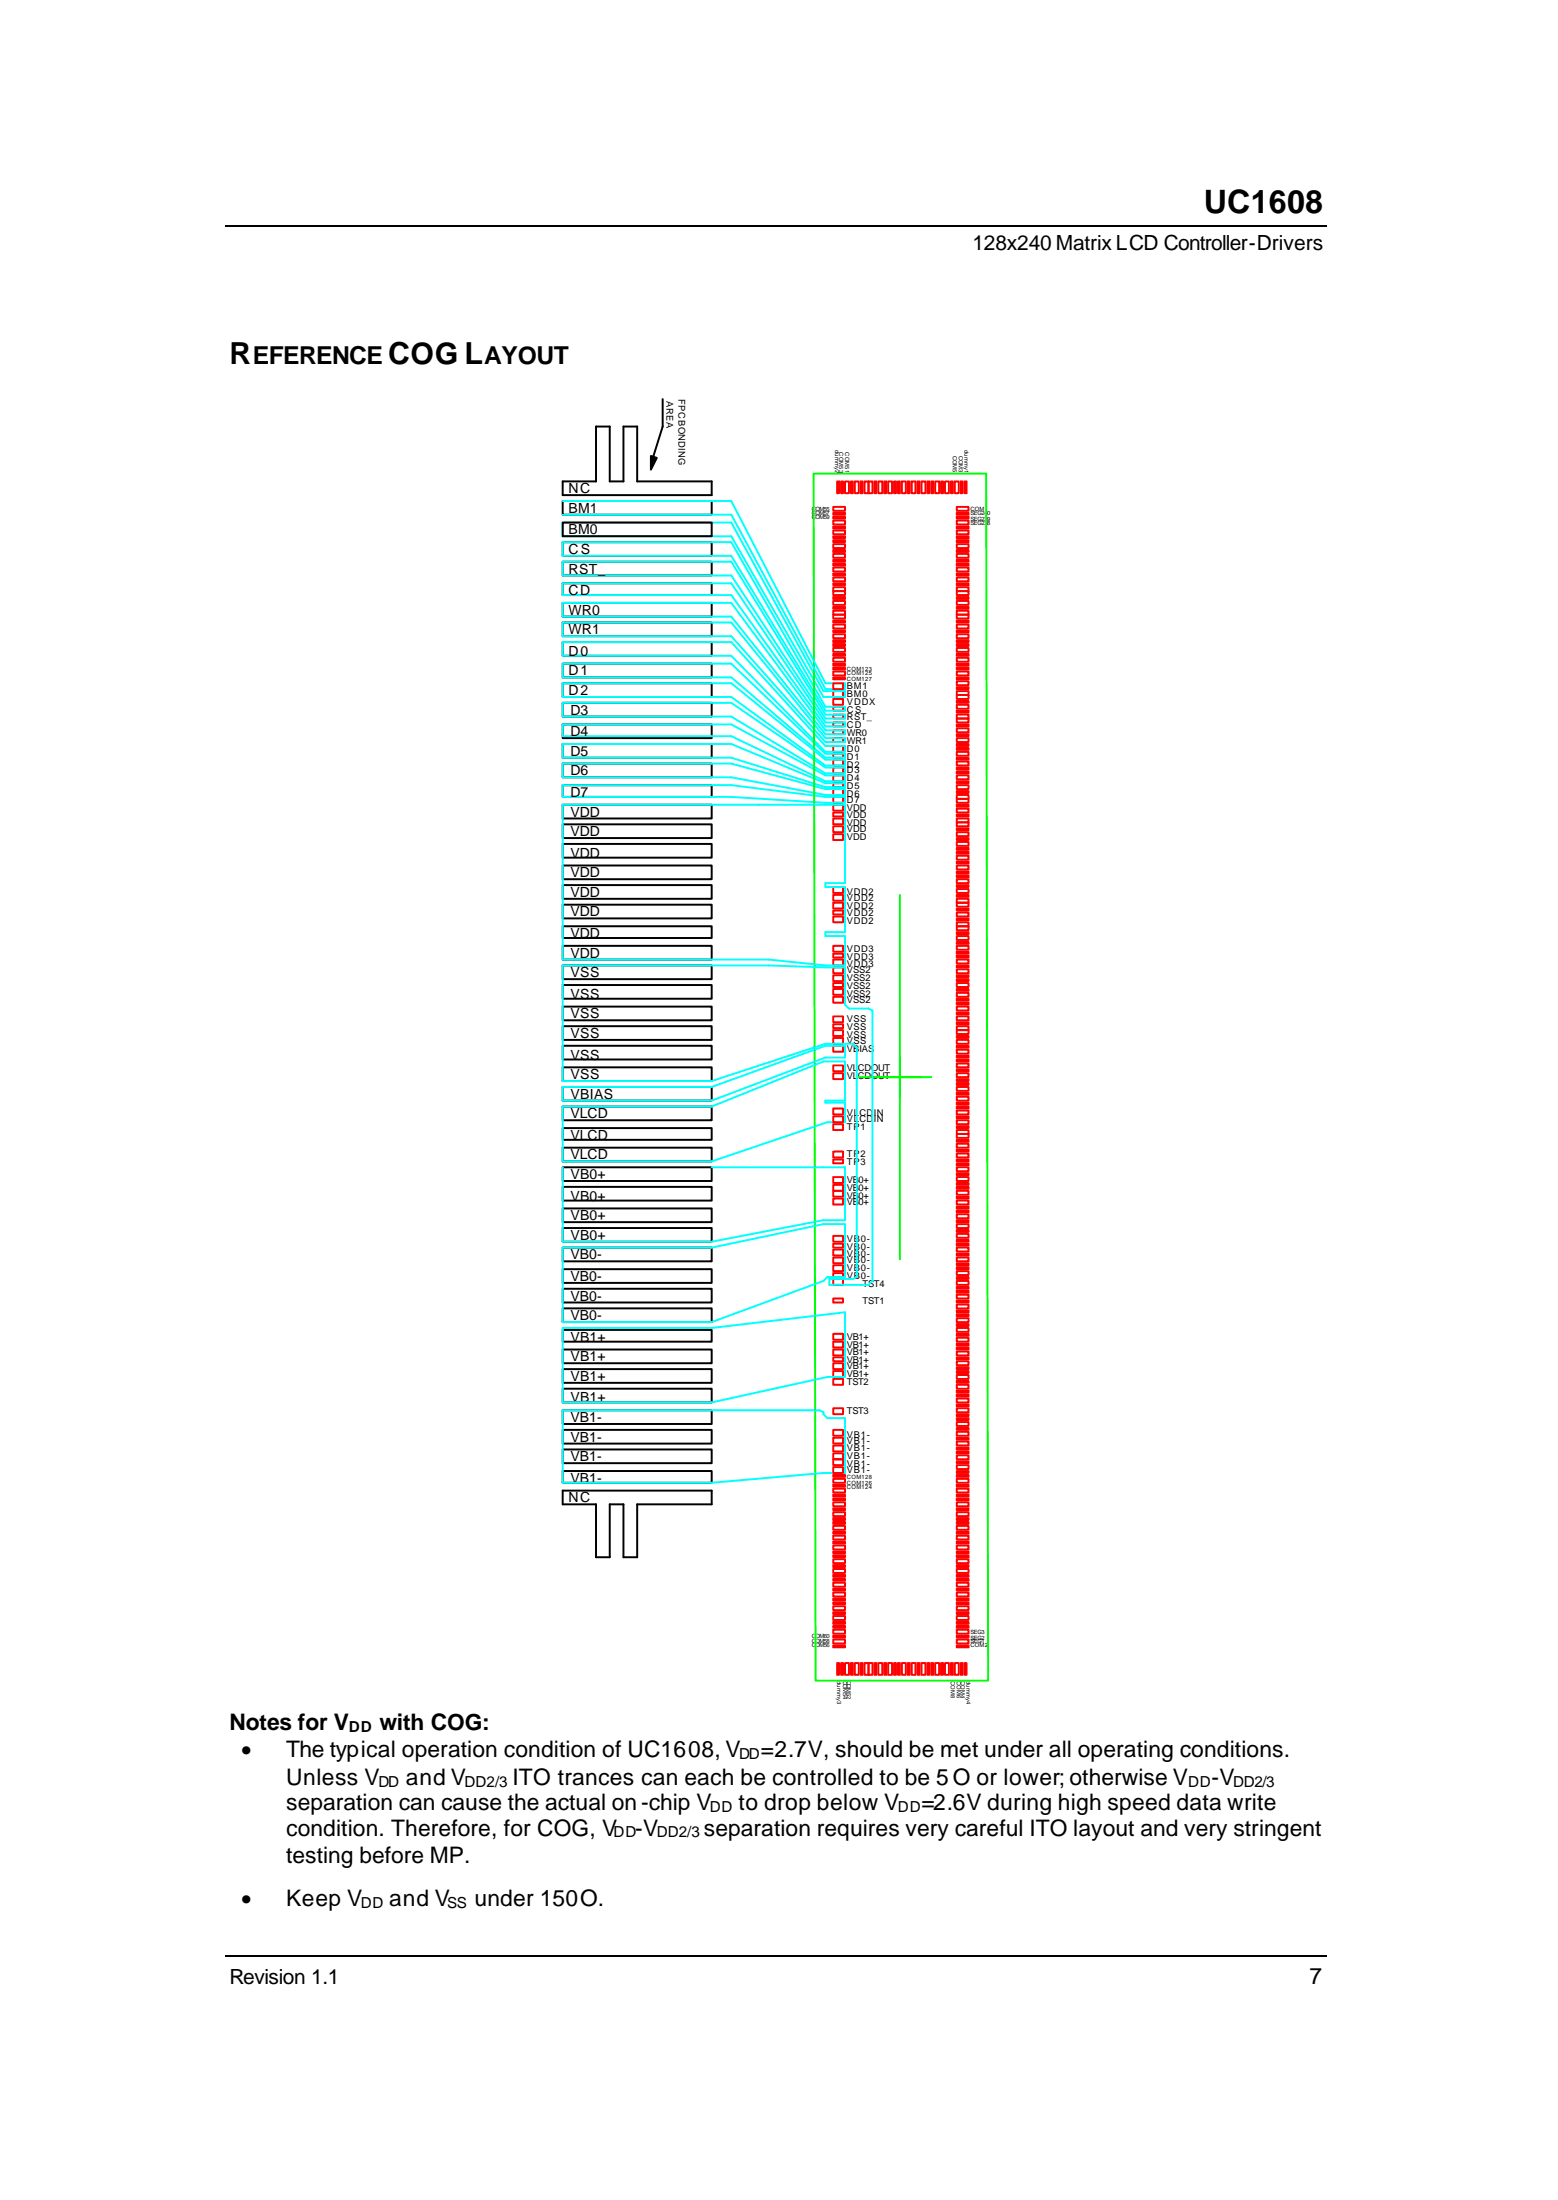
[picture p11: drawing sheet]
<svg xmlns="http://www.w3.org/2000/svg" width="210mm" height="297mm" viewBox="0 0 210 297" stroke-linecap="round" stroke-linejoin="round" font-family="sans-serif">
<g fill="none" stroke="#000" stroke-width=".26">
<path d="M30.4 30.5h148.7M80.4 57.6h1.9v7.4h1.8v-7.4h1.9v7.4h10v1.9h-20.1v-1.9h4.5zM89.4 53.9v3.7l-1.3 4.2M75.9 67.6h20.1v1.9h-20.1zM75.9 73.2h20.1v1.9h-20.1zM75.9 75.8h20.1v1.9h-20.1zM75.9 78.8h20.1v1.5h-20.1zM75.9 70.6h20.1v1.8h-20.1zM87.8 61.6l.8 .2-.8 1.6zM75.9 81.4h20.1v1.9h-20.1zM75.9 84h20.1v1.9h-20.1zM75.9 86.7h20.1v1.8h-20.1z"/>
<path d="M75.9 89.6h20.1v1.9h-20.1zM75.9 92.3h20.1v1.8h-20.1zM75.9 94.9h20.1v1.8h-20.1zM75.9 97.8h20.1v1.9h-20.1zM75.9 100.5h20.1v1.8h-20.1zM75.9 103.1h20.1v1.9h-20.1zM75.9 106h20.1v1.6h-20.1zM75.9 108.7h20.1v1.8h-20.1zM75.9 111.3h20.1v1.9h-20.1zM75.9 113.9h20.1v1.9h-20.1zM75.9 116.9h20.1v1.8h-20.1zM75.9 119.5h20.1v1.9h-20.1z"/>
<path d="M75.9 138.6h20.1v1.8h-20.1zM75.9 135.9h20.1v1.9h-20.1zM75.9 133h20.1v1.8h-20.1zM75.9 130.4h20.1v1.8h-20.1zM75.9 127.7h20.1v1.9h-20.1zM75.9 125.1h20.1v1.5h-20.1zM75.9 122.1h20.1v1.9h-20.1zM75.9 157.6h20.1v1.9h-20.1zM75.9 155h20.1v1.8h-20.1zM75.9 152.3h20.1v1.6h-20.1zM75.9 149.4h20.1v1.9h-20.1zM75.9 146.8h20.1v1.8h-20.1z"/>
<path d="M75.9 144.1h20.1v1.9h-20.1zM75.9 141.2h20.1v1.9h-20.1zM75.9 176.7h20.1v1.8h-20.1zM75.9 174h20.1v1.9h-20.1zM75.9 171.4h20.1v1.8h-20.1zM75.9 168.5h20.1v1.8h-20.1zM75.9 165.8h20.1v1.9h-20.1zM75.9 163.2h20.1v1.8h-20.1zM75.9 160.2h20.1v1.9h-20.1zM75.9 179.6h20.1v1.6h-20.1zM75.9 198.6h20.1v1.6h-20.1zM75.9 195.7h20.1v1.9h-20.1z"/>
<path d="M75.9 193.1h20.1v1.8h-20.1zM75.9 190.4h20.1v1.9h-20.1zM75.9 187.5h20.1v1.9h-20.1zM75.9 184.9h20.1v1.8h-20.1zM75.9 182.2h20.1v1.9h-20.1zM75.9 201.3h20.1v1.8h-10v7.2h-1.9v-7.2h-1.8v7.2h-1.9v-7.2h-4.5zM30.4 264.1h148.7"/>
</g>
<path d="M87.8 61.6l.8 .2-.8 1.6z" fill="#000"/>
<path d="M109.8 63.9h23.3l.2 163h-23.2zM121.4 120.8v49.2M115.9 145.4h9.8" fill="none" stroke="#0f0" stroke-width=".26"/>
<g fill="none" stroke="#0ff" stroke-width=".26">
<path d="M75.9 67.6h22.8l12.7 24.7h2.6v.7h-2.6l-12.7-23.5h-22.8M75.9 70.6h22.8l12.4 22.7h2.9v.8h-2.9l-12.4-21.7h-22.8zM75.9 73.2h22.8l12.7 22.2h2.6v.6h-2.6l-12.7-20.9h-22.8zM75.9 75.8h22.8l12.7 20.7h2.6v.5h-2.6l-12.7-19.3h-22.8zM75.9 78.8h22.8l12.7 18.7h2.6v.6h-2.6l-12.7-17.8h-22.8zM75.9 81.4h22.8l12.7 17.2h2.6v.5h-2.6l-12.7-15.8h-22.8zM75.9 84h22.8l12.7 15.7h2.6v.5h-2.6l-12.7-14.3h-22.8zM75.9 86.7h22.8l12.7 14h2.6v.8h-2.6l-12.7-13h-22.8zM75.9 89.6h22.8l12.7 12.2h2.6v.5h-2.6l-12.7-10.8h-22.8zM75.9 92.3h22.8l12.7 10.3h2.6v.8h-2.6l-12.7-9.3h-22.8zM75.9 94.9h22.8l12.7 8.7h2.6v.8h-2.6l-12.7-7.7h-22.8zM75.9 97.8h22.8l12.7 6.9h2.6v.8h-2.6l-12.7-6.1h-22.8z"/>
<path d="M75.9 100.5h22.8l12.7 5.2h2.6v.6h-2.6l-12.7-4h-22.8zM75.9 103.1h22.8l12.7 3.4h2.6v.8h-2.6l-12.7-2.3h-22.8zM75.9 106h22.8l12.7 1.6h2.6v.8h-2.6l-12.7-.8h-22.8zM75.9 108.7h38.1v10.5h-2.6v.6h2.6v6.1h-2.6v.5h2.6v4h-2.6l-7.7-.8h-27.8zM102.4 108.7h.1M75.9 130.4h27.8l7.7 .2h2.6v5l.6 .6h2.6l.5 .2v36.5l-.5 .6h-5.3v-.8h3.2l.5-.3v-30.9l-.5-.6h-3.7l-15.4 5.1h-20.1zM75.9 146.8h20.1l15.4-5.6h2.6v1.6h-2.6l-15.4 5.8h-20.1zM75.9 149.4h20.1l15.1-6.1h2.9v5.3h-2.6v.3h2.6v2.6h-2.3l-15.7 5.3h-20.1zM75.9 157.6v10.1h20.1l15.1-3h2.9v-7.1h-18M75.9 168.5h20.1l15.1-3.2h2.9v7.1h-2.3l-.6 .5-15.1 5.6h-20.1zM75.9 179.3h20.1l18-2.1v8.7h-2.3l-15.7 3.5h-20.1zM75.9 190.4h34.7l.5 .3v.2l.6 .6h2.3v7.4h-2.9l-15.1 1.3h-20.1z"/>
</g>
<g fill="none" stroke="#f00" stroke-width=".26">
<path d="M112.4 68.4h1.6v.6h-1.6zM112.4 69.2h1.6v.3h-1.6zM112.4 69.8h1.6v.2h-1.6zM112.4 70.3h1.6v.5h-1.6zM112.4 71.1h1.6v.2h-1.6zM112.4 71.6h1.6v.5h-1.6zM112.4 72.4h1.6v.3h-1.6zM112.4 72.9h1.6v.3h-1.6zM112.4 73.5h1.6v.5h-1.6zM112.4 74.3h1.6v.2h-1.6zM112.4 74.8h1.6v.5h-1.6zM112.4 75.6h1.6v.2h-1.6z"/>
<path d="M112.4 76.1h1.6v.3h-1.6zM112.4 76.6h1.6v.6h-1.6zM112.4 77.4h1.6v.3h-1.6zM112.4 78h1.6v.5h-1.6zM112.4 78.8h1.6v.2h-1.6zM112.4 79.3h1.6v.5h-1.6zM112.4 79.8h1.6v.5h-1.6zM113 65h.2v1.6h-.2zM113.5 65h.3v1.6h-.3zM114 65h.6v1.6h-.6zM114.8 65h.3v1.6h-.3zM115.4 65h.5v1.6h-.5z"/>
<path d="M116.2 65h.2v1.6h-.2zM116.7 65h.5v1.6h-.5zM117.2 65h.5v1.6h-.5zM118 65h.3v1.6h-.3zM118.5 65h.6v1.6h-.6zM119.3 65h.3v1.6h-.3zM119.9 65h.5v1.6h-.5zM120.6 65h.3v1.6h-.3zM121.2 65h.2v1.6h-.2zM121.7 65h.5v1.6h-.5zM122.5 65h.3v1.6h-.3zM123 65h.6v1.6h-.6z"/>
<path d="M123.8 65h.3v1.6h-.3zM124.4 65h.5v1.6h-.5zM125.1 65h.3v1.6h-.3zM125.7 65h.2v1.6h-.2zM126.2 65h.5v1.6h-.5zM127 65h.3v1.6h-.3zM127.5 65h.6v1.6h-.6zM128.3 65h.3v1.6h-.3zM128.9 65h.5v1.6h-.5zM129.1 79.8h1.6v.5h-1.6zM129.1 79.3h1.6v.5h-1.6zM129.1 78.8h1.6v.2h-1.6z"/>
<path d="M129.1 78h1.6v.5h-1.6zM129.1 77.4h1.6v.3h-1.6zM129.1 76.6h1.6v.6h-1.6zM129.1 76.1h1.6v.3h-1.6zM129.1 75.6h1.6v.2h-1.6zM129.1 74.8h1.6v.5h-1.6zM129.1 74.3h1.6v.2h-1.6zM129.1 73.5h1.6v.5h-1.6zM129.1 72.9h1.6v.3h-1.6zM129.1 72.4h1.6v.3h-1.6zM129.1 71.6h1.6v.5h-1.6zM129.1 71.1h1.6v.2h-1.6z"/>
<path d="M129.1 70.3h1.6v.5h-1.6zM129.1 69.8h1.6v.2h-1.6zM129.1 69.2h1.6v.3h-1.6zM129.1 68.4h1.6v.6h-1.6zM129.6 65h.3v1.6h-.3zM130.2 65h.2v1.6h-.2zM112.4 80.6h1.6v.3h-1.6zM112.4 81.1h1.6v.6h-1.6zM112.4 81.9h1.6v.3h-1.6zM112.4 82.5h1.6v.5h-1.6zM112.4 83h1.6v.5h-1.6zM112.4 83.8h1.6v.2h-1.6z"/>
<path d="M112.4 84.3h1.6v.5h-1.6zM112.4 85.1h1.6v.3h-1.6zM112.4 85.6h1.6v.6h-1.6zM112.4 86.4h1.6v.3h-1.6zM112.4 87h1.6v.2h-1.6zM112.4 87.5h1.6v.5h-1.6zM112.4 88.3h1.6v.2h-1.6zM112.4 88.8h1.6v.5h-1.6zM112.4 89.6h1.6v.3h-1.6zM112.4 90.1h1.6v.3h-1.6zM112.4 90.7h1.6v.5h-1.6zM112.4 91.5h1.6v.2h-1.6z"/>
<path d="M112.4 92.3h1.4v.7h-1.4zM112.4 93.3h1.4v.8h-1.4zM112.4 94.4h1.4v.8h-1.4zM112.4 95.4h1.4v.6h-1.4zM112.4 96.5h1.4v.5h-1.4zM112.4 97.5h1.4v.6h-1.4zM112.4 98.6h1.4v.5h-1.4zM112.4 99.7h1.4v.5h-1.4zM129.1 99.7h1.6v.5h-1.6zM129.1 99.1h1.6v.3h-1.6zM129.1 98.3h1.6v.6h-1.6zM129.1 97.8h1.6v.3h-1.6z"/>
<path d="M129.1 97h1.6v.5h-1.6zM129.1 96.5h1.6v.5h-1.6zM129.1 96h1.6v.2h-1.6zM129.1 95.2h1.6v.5h-1.6zM129.1 94.6h1.6v.3h-1.6zM129.1 93.8h1.6v.6h-1.6zM129.1 93.3h1.6v.5h-1.6zM129.1 92.8h1.6v.2h-1.6zM129.1 92h1.6v.5h-1.6zM129.1 91.5h1.6v.2h-1.6zM129.1 90.7h1.6v.5h-1.6zM129.1 90.1h1.6v.3h-1.6z"/>
<path d="M129.1 89.6h1.6v.3h-1.6zM129.1 88.8h1.6v.5h-1.6zM129.1 88.3h1.6v.2h-1.6zM129.1 87.5h1.6v.5h-1.6zM129.1 87h1.6v.2h-1.6zM129.1 86.4h1.6v.3h-1.6zM129.1 85.6h1.6v.6h-1.6zM129.1 85.1h1.6v.3h-1.6zM129.1 84.3h1.6v.5h-1.6zM129.1 83.8h1.6v.2h-1.6zM129.1 83h1.6v.5h-1.6zM129.1 82.5h1.6v.5h-1.6z"/>
<path d="M129.1 81.9h1.6v.3h-1.6zM129.1 81.1h1.6v.6h-1.6zM129.1 80.6h1.6v.3h-1.6zM112.4 100.7h1.4v.8h-1.4zM112.4 101.8h1.4v.5h-1.4zM112.4 102.6h1.4v.8h-1.4zM112.4 103.6h1.4v.8h-1.4zM112.4 104.7h1.4v.8h-1.4zM112.4 105.7h1.4v.6h-1.4zM112.4 106.5h1.4v.8h-1.4zM112.4 107.6h1.4v.8h-1.4zM112.4 108.7h1.4v.7h-1.4z"/>
<path d="M112.4 109.7h1.4v.5h-1.4zM112.4 110.5h1.4v.8h-1.4zM112.4 111.6h1.4v.8h-1.4zM112.4 112.6h1.4v.8h-1.4zM112.4 119.8h1.4v.8h-1.4zM129.1 119.5h1.6v.3h-1.6zM129.1 118.7h1.6v.5h-1.6zM129.1 118.2h1.6v.2h-1.6zM129.1 117.7h1.6v.2h-1.6zM129.1 116.9h1.6v.5h-1.6zM129.1 116.3h1.6v.3h-1.6zM129.1 115.5h1.6v.6h-1.6z"/>
<path d="M129.1 115h1.6v.3h-1.6zM129.1 114.5h1.6v.2h-1.6zM129.1 113.7h1.6v.5h-1.6zM129.1 113.2h1.6v.2h-1.6zM129.1 112.4h1.6v.5h-1.6zM129.1 111.8h1.6v.3h-1.6zM129.1 111h1.6v.6h-1.6zM129.1 110.5h1.6v.5h-1.6zM129.1 110h1.6v.2h-1.6zM129.1 109.2h1.6v.5h-1.6zM129.1 108.7h1.6v.2h-1.6zM129.1 107.9h1.6v.5h-1.6z"/>
<path d="M129.1 107.3h1.6v.6h-1.6zM129.1 106.8h1.6v.3h-1.6zM129.1 106h1.6v.5h-1.6zM129.1 105.5h1.6v.2h-1.6zM129.1 104.7h1.6v.5h-1.6zM129.1 104.2h1.6v.2h-1.6zM129.1 103.6h1.6v.3h-1.6zM129.1 102.8h1.6v.6h-1.6zM129.1 102.3h1.6v.3h-1.6zM129.1 101.5h1.6v.5h-1.6zM129.1 101h1.6v.2h-1.6zM129.1 100.5h1.6v.2h-1.6z"/>
<path d="M112.4 120.8h1.4v.8h-1.4zM112.4 121.9h1.4v.8h-1.4zM112.4 122.9h1.4v.6h-1.4zM112.4 123.7h1.4v.8h-1.4zM112.4 127.7h1.4v.8h-1.4zM112.4 128.8h1.4v.5h-1.4zM112.4 129.6h1.4v.8h-1.4zM112.4 130.6h1.4v.8h-1.4zM112.4 131.7h1.4v.8h-1.4zM112.4 132.7h1.4v.6h-1.4zM112.4 133.5h1.4v.8h-1.4zM112.4 134.6h1.4v.8h-1.4z"/>
<path d="M112.4 137.2h1.4v.8h-1.4zM112.4 138.3h1.4v.5h-1.4zM112.4 139.1h1.4v.8h-1.4zM129.1 139.9h1.6v.2h-1.6zM129.1 139.1h1.6v.5h-1.6zM129.1 138.6h1.6v.5h-1.6zM129.1 138h1.6v.3h-1.6zM129.1 137.2h1.6v.6h-1.6zM129.1 136.7h1.6v.3h-1.6zM129.1 135.9h1.6v.5h-1.6zM129.1 135.4h1.6v.2h-1.6zM129.1 134.8h1.6v.3h-1.6z"/>
<path d="M129.1 134.1h1.6v.5h-1.6zM129.1 133.5h1.6v.3h-1.6zM129.1 132.7h1.6v.6h-1.6zM129.1 132.2h1.6v.3h-1.6zM129.1 131.7h1.6v.2h-1.6zM129.1 130.9h1.6v.5h-1.6zM129.1 130.4h1.6v.2h-1.6zM129.1 129.6h1.6v.5h-1.6zM129.1 129h1.6v.3h-1.6zM129.1 128.5h1.6v.3h-1.6zM129.1 127.7h1.6v.5h-1.6zM129.1 127.2h1.6v.2h-1.6z"/>
<path d="M129.1 126.4h1.6v.5h-1.6zM129.1 125.9h1.6v.2h-1.6zM129.1 125.1h1.6v.5h-1.6zM129.1 124.5h1.6v.6h-1.6zM129.1 124h1.6v.3h-1.6zM129.1 123.2h1.6v.5h-1.6zM129.1 122.7h1.6v.2h-1.6zM129.1 121.9h1.6v.5h-1.6zM129.1 121.4h1.6v.5h-1.6zM129.1 120.8h1.6v.3h-1.6zM129.1 120h1.6v.6h-1.6zM112.4 140.1h1.4v.8h-1.4z"/>
<path d="M112.4 141.2h1.4v.8h-1.4zM112.4 143.8h1.4v.8h-1.4zM112.4 144.9h1.4v.8h-1.4zM112.4 149.7h1.4v.8h-1.4zM112.4 150.7h1.4v.8h-1.4zM112.4 151.8h1.4v.8h-1.4zM112.4 155.5h1.4v.8h-1.4zM112.4 156.5h1.4v.6h-1.4zM112.4 158.9h1.4v.8h-1.4zM112.4 160h1.4v.8h-1.4zM129.1 159.7h1.6v.3h-1.6zM129.1 158.9h1.6v.6h-1.6z"/>
<path d="M129.1 158.4h1.6v.3h-1.6zM129.1 157.6h1.6v.5h-1.6zM129.1 157.1h1.6v.2h-1.6zM129.1 156.5h1.6v.3h-1.6zM129.1 155.8h1.6v.5h-1.6zM129.1 155.2h1.6v.3h-1.6zM129.1 154.4h1.6v.6h-1.6zM129.1 153.9h1.6v.3h-1.6zM129.1 153.1h1.6v.5h-1.6zM129.1 152.6h1.6v.5h-1.6zM129.1 152h1.6v.3h-1.6zM129.1 151.3h1.6v.5h-1.6z"/>
<path d="M129.1 150.7h1.6v.3h-1.6zM129.1 149.9h1.6v.6h-1.6zM129.1 149.4h1.6v.3h-1.6zM129.1 148.9h1.6v.2h-1.6zM129.1 148.1h1.6v.5h-1.6zM129.1 147.5h1.6v.3h-1.6zM129.1 146.8h1.6v.5h-1.6zM129.1 146.2h1.6v.3h-1.6zM129.1 145.7h1.6v.3h-1.6zM129.1 144.9h1.6v.5h-1.6zM129.1 144.4h1.6v.2h-1.6zM129.1 143.6h1.6v.5h-1.6z"/>
<path d="M129.1 143.1h1.6v.2h-1.6zM129.1 142.5h1.6v.3h-1.6zM129.1 141.7h1.6v.6h-1.6zM129.1 141.2h1.6v.3h-1.6zM129.1 140.4h1.6v.5h-1.6zM112.4 160.8h1.4v.8h-1.4zM112.4 161.8h1.4v.8h-1.4zM112.4 166.9h1.4v.8h-1.4zM112.4 167.9h1.4v.6h-1.4zM112.4 168.7h1.4v.8h-1.4zM112.4 169.8h1.4v.8h-1.4zM112.4 170.8h1.4v.8h-1.4z"/>
<path d="M112.4 171.9h1.4v.5h-1.4zM112.4 172.7h1.4v.8h-1.4zM112.4 175.3h1.4v.6h-1.4zM129.1 179.3h1.6v.5h-1.6zM129.1 178.8h1.6v.2h-1.6zM129.1 178h1.6v.5h-1.6zM129.1 177.4h1.6v.3h-1.6zM129.1 176.9h1.6v.3h-1.6zM129.1 176.1h1.6v.6h-1.6zM129.1 175.6h1.6v.3h-1.6zM129.1 174.8h1.6v.5h-1.6zM129.1 174.3h1.6v.2h-1.6z"/>
<path d="M129.1 173.7h1.6v.3h-1.6zM129.1 172.9h1.6v.6h-1.6zM129.1 172.4h1.6v.3h-1.6zM129.1 171.6h1.6v.6h-1.6zM129.1 171.1h1.6v.3h-1.6zM129.1 170.6h1.6v.2h-1.6zM129.1 169.8h1.6v.5h-1.6zM129.1 169.2h1.6v.3h-1.6zM129.1 168.5h1.6v.5h-1.6zM129.1 167.9h1.6v.3h-1.6zM129.1 167.4h1.6v.3h-1.6zM129.1 166.6h1.6v.5h-1.6z"/>
<path d="M129.1 166.1h1.6v.2h-1.6zM129.1 165.3h1.6v.5h-1.6zM129.1 164.7h1.6v.3h-1.6zM129.1 164h1.6v.5h-1.6zM129.1 163.4h1.6v.3h-1.6zM129.1 162.9h1.6v.3h-1.6zM129.1 162.1h1.6v.5h-1.6zM129.1 161.6h1.6v.2h-1.6zM129.1 160.8h1.6v.5h-1.6zM129.1 160.2h1.6v.3h-1.6zM112.4 180.1h1.4v.8h-1.4zM112.4 181.2h1.4v.7h-1.4z"/>
<path d="M112.4 182.2h1.4v.8h-1.4zM112.4 183.3h1.4v.5h-1.4zM112.4 184.1h1.4v.8h-1.4zM112.4 185.1h1.4v.8h-1.4zM112.4 186.2h1.4v.8h-1.4zM112.4 190.1h1.4v.8h-1.4zM112.4 193.1h1.4v.8h-1.4zM112.4 194.1h1.4v.8h-1.4zM112.4 195.2h1.4v.8h-1.4zM112.4 196.2h1.4v.8h-1.4zM112.4 197h1.4v.8h-1.4zM112.4 198.1h1.4v.8h-1.4z"/>
<path d="M112.4 199.1h1.6v.3h-1.6zM112.4 199.7h1.6v.5h-1.6zM129.1 199.7h1.6v.5h-1.6zM129.1 199.1h1.6v.3h-1.6zM129.1 198.6h1.6v.3h-1.6zM129.1 197.8h1.6v.5h-1.6zM129.1 197.3h1.6v.3h-1.6zM129.1 196.5h1.6v.5h-1.6zM129.1 196h1.6v.2h-1.6zM129.1 195.4h1.6v.3h-1.6zM129.1 194.6h1.6v.6h-1.6zM129.1 194.1h1.6v.3h-1.6z"/>
<path d="M129.1 193.3h1.6v.6h-1.6zM129.1 192.8h1.6v.3h-1.6zM129.1 192h1.6v.5h-1.6zM129.1 191.5h1.6v.2h-1.6zM129.1 190.9h1.6v.3h-1.6zM129.1 190.1h1.6v.6h-1.6zM129.1 189.6h1.6v.3h-1.6zM129.1 188.8h1.6v.6h-1.6zM129.1 188.3h1.6v.3h-1.6zM129.1 187.8h1.6v.2h-1.6zM129.1 187h1.6v.5h-1.6zM129.1 186.4h1.6v.3h-1.6z"/>
<path d="M129.1 185.6h1.6v.6h-1.6zM129.1 185.1h1.6v.3h-1.6zM129.1 184.6h1.6v.3h-1.6zM129.1 183.8h1.6v.5h-1.6zM129.1 183.3h1.6v.2h-1.6zM129.1 182.5h1.6v.5h-1.6zM129.1 181.9h1.6v.3h-1.6zM129.1 181.4h1.6v.3h-1.6zM129.1 180.6h1.6v.6h-1.6zM129.1 180.1h1.6v.3h-1.6zM112.4 200.5h1.6v.2h-1.6zM112.4 201h1.6v.5h-1.6z"/>
<path d="M112.4 201.8h1.6v.3h-1.6zM112.4 202.3h1.6v.3h-1.6zM112.4 202.8h1.6v.6h-1.6zM112.4 203.6h1.6v.3h-1.6zM112.4 204.2h1.6v.5h-1.6zM112.4 205h1.6v.2h-1.6zM112.4 205.5h1.6v.3h-1.6zM112.4 206h1.6v.6h-1.6zM112.4 206.8h1.6v.3h-1.6zM112.4 207.3h1.6v.6h-1.6zM112.4 208.1h1.6v.3h-1.6zM112.4 208.7h1.6v.5h-1.6z"/>
<path d="M112.4 209.5h1.6v.2h-1.6zM112.4 210h1.6v.3h-1.6zM112.4 210.5h1.6v.5h-1.6zM112.4 211.3h1.6v.3h-1.6zM112.4 211.8h1.6v.6h-1.6zM112.4 212.6h1.6v.3h-1.6zM112.4 213.2h1.6v.2h-1.6zM112.4 213.7h1.6v.5h-1.6zM112.4 214.5h1.6v.3h-1.6zM112.4 215h1.6v.5h-1.6zM112.4 215.8h1.6v.3h-1.6zM112.4 216.3h1.6v.3h-1.6z"/>
<path d="M112.4 216.9h1.6v.5h-1.6zM112.4 217.7h1.6v.2h-1.6zM112.4 218.2h1.6v.5h-1.6zM112.4 219h1.6v.3h-1.6zM112.4 219.5h1.6v.3h-1.6zM129.1 219.5h1.6v.3h-1.6zM129.1 219h1.6v.3h-1.6zM129.1 218.2h1.6v.5h-1.6zM129.1 217.7h1.6v.2h-1.6zM129.1 216.9h1.6v.5h-1.6zM129.1 216.3h1.6v.3h-1.6zM129.1 215.8h1.6v.3h-1.6z"/>
<path d="M129.1 215h1.6v.5h-1.6zM129.1 214.5h1.6v.3h-1.6zM129.1 213.7h1.6v.5h-1.6zM129.1 213.2h1.6v.2h-1.6zM129.1 212.6h1.6v.3h-1.6zM129.1 211.8h1.6v.6h-1.6zM129.1 211.3h1.6v.3h-1.6zM129.1 210.5h1.6v.5h-1.6zM129.1 210h1.6v.3h-1.6zM129.1 209.5h1.6v.2h-1.6zM129.1 208.7h1.6v.5h-1.6zM129.1 208.1h1.6v.3h-1.6z"/>
<path d="M129.1 207.3h1.6v.6h-1.6zM129.1 206.8h1.6v.3h-1.6zM129.1 206h1.6v.6h-1.6zM129.1 205.5h1.6v.3h-1.6zM129.1 205h1.6v.2h-1.6zM129.1 204.2h1.6v.5h-1.6zM129.1 203.6h1.6v.3h-1.6zM129.1 202.8h1.6v.6h-1.6zM129.1 202.3h1.6v.3h-1.6zM129.1 201.8h1.6v.3h-1.6zM129.1 201h1.6v.5h-1.6zM129.1 200.5h1.6v.2h-1.6z"/>
<path d="M112.4 220h1.6v.6h-1.6zM112.4 220.8h1.6v.3h-1.6zM112.4 221.4h1.6v.5h-1.6zM112.4 222.2h1.6v.2h-1.6zM113 224.5h.2v1.6h-.2zM113.5 224.5h.3v1.6h-.3zM114 224.5h.6v1.6h-.6zM114.8 224.5h.3v1.6h-.3zM115.4 224.5h.5v1.6h-.5zM116.2 224.5h.2v1.6h-.2zM116.7 224.5h.5v1.6h-.5zM117.2 224.5h.5v1.6h-.5z"/>
<path d="M118 224.5h.3v1.6h-.3zM118.5 224.5h.6v1.6h-.6zM119.3 224.5h.3v1.6h-.3zM119.9 224.5h.5v1.6h-.5zM120.6 224.5h.3v1.6h-.3zM121.2 224.5h.2v1.6h-.2zM121.7 224.5h.5v1.6h-.5zM122.5 224.5h.3v1.6h-.3zM123 224.5h.6v1.6h-.6zM123.8 224.5h.3v1.6h-.3zM124.4 224.5h.5v1.6h-.5zM125.1 224.5h.3v1.6h-.3z"/>
<path d="M125.7 224.5h.2v1.6h-.2zM126.2 224.5h.5v1.6h-.5zM127 224.5h.3v1.6h-.3zM127.5 224.5h.6v1.6h-.6zM128.3 224.5h.3v1.6h-.3zM128.9 224.5h.5v1.6h-.5zM129.1 222.2h1.6v.2h-1.6zM129.1 221.4h1.6v.5h-1.6zM129.1 220.8h1.6v.3h-1.6zM129.1 220h1.6v.6h-1.6zM129.6 224.5h.3v1.6h-.3zM130.2 224.5h.2v1.6h-.2z"/>
</g>
<text font-size="4.4" x="162.5" y="28.8">UC1608</text>
<g font-size="4.1">
<text x="31" y="49.1">R</text>
<text x="52.4" y="49.1">COG L</text>
</g>
<g font-size="3.3">
<text x="34.1" y="49.1">EFERENCE</text>
<text x="65.4" y="49.1">AYOUT</text>
</g>
<g font-size="3.1">
<text x="31" y="233.5">Notes for V</text>
<text x="51.2" y="233.5">with COG:</text>
<text x="32.5" y="237.2">•</text>
<text x="38.6" y="237.2">The typical operation condition of UC1608, V</text>
<text x="102.7" y="237.2">=2.7V, should be met under all operating conditions.</text>
<text x="38.6" y="240.9">Unless V</text>
<text x="38.6" y="244.4">separation can cause the actual on -chip V</text>
<text x="54.8" y="240.9">and V</text>
<text x="69.1" y="240.9">ITO trances can each be controlled to be 5 O or lower; otherwise V</text>
<text x="99.7" y="244.4">to drop below V</text>
<text x="124.4" y="244.4">=2.6V during high speed data write</text>
<text x="163.5" y="240.9">-V</text>
<text x="38.6" y="247.8">condition. Therefore, for COG, V</text>
<text x="38.6" y="251.5">testing before MP.</text>
<text x="85.7" y="247.8">-V</text>
<text x="95" y="247.8">separation requires very careful ITO layout and very stringent</text>
<text x="32.5" y="257.4">•</text>
<text x="38.6" y="257.4">Keep V</text>
<text x="52.5" y="257.4">and V</text>
<text x="64" y="257.4">under 150O.</text>
<text x="176.7" y="267.9">7</text>
</g>
<g font-size="2.8">
<text x="131.2" y="33.8">128x240 Matrix LCD Controller-Drivers</text>
<text x="31" y="267.9">Revision 1.1</text>
</g>
<g font-size="2.1">
<text x="47.1" y="233.8">DD</text>
<text x="99.7" y="237.5">DD</text>
<text x="51.1" y="241.2">DD</text>
<text x="62.7" y="241.2">DD2/3</text>
<text x="95.8" y="244.7">DD</text>
<text x="121.2" y="244.7">DD</text>
<text x="160.3" y="241.2">DD</text>
<text x="166.4" y="241.2">DD2/3</text>
<text x="82.8" y="248.1">DD</text>
<text x="88.6" y="248.1">DD2/3</text>
<text x="48.7" y="257.6">DD</text>
<text x="60.3" y="257.6">SS</text>
</g>
<g font-size="1.9">
<text x="76.7" y="66.6">NC</text>
<text x="76.7" y="69.2">BM1</text>
<text x="76.7" y="74.8">CS</text>
<text x="76.7" y="77.4">RST_</text>
<text x="76.7" y="72.1">BM0</text>
<text x="76.7" y="80.3">CD</text>
<text x="76.7" y="83">WR0</text>
<text x="76.7" y="85.6">WR1</text>
<text x="76.7" y="88.5">D0</text>
<text x="76.7" y="91.2">D1</text>
<text x="76.7" y="93.8">D2</text>
<text x="77" y="96.5">D3</text>
<text x="77" y="99.4">D4</text>
<text x="77" y="104.7">D6</text>
<text x="77" y="107.6">D7</text>
<text x="77" y="102">D5</text>
<text x="77" y="110.2">VDD</text>
<text x="77" y="112.9">VDD</text>
<text x="77" y="115.8">VDD</text>
<text x="77" y="118.4">VDD</text>
<text x="77" y="121.1">VDD</text>
<text x="77" y="123.7">VDD</text>
<text x="77" y="126.6">VDD</text>
<text x="77" y="129.3">VDD</text>
<text x="77" y="131.9">VSS</text>
<text x="77" y="134.8">VSS</text>
<text x="77" y="137.5">VSS</text>
<text x="77" y="140.1">VSS</text>
<text x="77" y="143.1">VSS</text>
<text x="77" y="148.3">VBIAS</text>
<text x="77" y="145.7">VSS</text>
<text x="77" y="151">VLCD</text>
<text x="77" y="153.9">VLCD</text>
<text x="77" y="156.5">VLCD</text>
<text x="77" y="159.2">VB0+</text>
<text x="77" y="162.1">VB0+</text>
<text x="77" y="164.7">VB0+</text>
<text x="77" y="167.4">VB0+</text>
<text x="77" y="170">VB0-</text>
<text x="77" y="172.9">VB0-</text>
<text x="77" y="175.6">VB0-</text>
<text x="77" y="178.2">VB0-</text>
<text x="77" y="181.2">VB1+</text>
<text x="77" y="183.8">VB1+</text>
<text x="77" y="186.4">VB1+</text>
<text x="77" y="189.4">VB1+</text>
<text x="77" y="192">VB1-</text>
<text x="77" y="194.6">VB1-</text>
<text x="77" y="197.3">VB1-</text>
<text x="76.7" y="202.8">NC</text>
<text x="77" y="200.2">VB1-</text>
</g>
<g font-size="1.3">
<text x="91.5" y="53.9" transform="rotate(90 91.5 53.9)">FPC BONDING</text>
<text x="90" y="54.2" transform="rotate(90 90 54.2)">AREA</text>
<text x="114.3" y="93">BM1</text>
<text x="114.3" y="94.1">BM0</text>
<text x="114.3" y="95.2">VDDX</text>
<text x="114.3" y="96.2">CS</text>
<text x="114.3" y="97.3">RST_</text>
<text x="114.3" y="98.3">CD</text>
<text x="114.3" y="99.4">WR0</text>
<text x="114.3" y="100.5">WR1</text>
<text x="114.3" y="101.5">D0</text>
<text x="114.3" y="102.6">D1</text>
<text x="114.3" y="103.6">D2</text>
<text x="114.3" y="104.4">D3</text>
<text x="114.3" y="105.5">D4</text>
<text x="114.3" y="106.5">D5</text>
<text x="114.3" y="107.6">D6</text>
<text x="114.3" y="108.4">D7</text>
<text x="114.3" y="109.4">VDD</text>
<text x="114.3" y="110.5">VDD</text>
<text x="114.3" y="111.6">VDD</text>
<text x="114.3" y="112.4">VDD</text>
<text x="114.3" y="113.4">VDD</text>
<text x="114.3" y="120.8">VDD2</text>
<text x="114.3" y="121.6">VDD2</text>
<text x="114.3" y="122.7">VDD2</text>
<text x="114.3" y="123.7">VDD2</text>
<text x="114.3" y="124.8">VDD2</text>
<text x="114.3" y="128.5">VDD3</text>
<text x="114.3" y="129.6">VDD3</text>
<text x="114.3" y="130.6">VDD3</text>
<text x="114.3" y="131.4">VSS2</text>
<text x="114.3" y="132.5">VSS2</text>
<text x="114.3" y="133.5">VSS2</text>
<text x="114.3" y="134.6">VSS2</text>
<text x="114.3" y="135.4">VSS2</text>
<text x="114.3" y="138">VSS</text>
<text x="114.3" y="139.1">VSS</text>
<text x="114.3" y="140.1">VSS</text>
<text x="114.3" y="140.9">VSS</text>
<text x="114.3" y="142">VBIAS</text>
<text x="114.3" y="144.6">VLCDOUT</text>
<text x="114.3" y="145.7">VLCDOUT</text>
<text x="114.3" y="150.7">VLCDIN</text>
<text x="114.3" y="151.5">VLCDIN</text>
<text x="114.3" y="152.6">TP1</text>
<text x="114.3" y="156.3">TP2</text>
<text x="114.3" y="157.3">TP3</text>
<text x="114.3" y="159.7">VB0+</text>
<text x="114.3" y="160.8">VB0+</text>
<text x="114.3" y="161.8">VB0+</text>
<text x="114.3" y="162.6">VB0+</text>
<text x="114.3" y="167.7">VB0-</text>
<text x="114.3" y="168.7">VB0-</text>
<text x="114.3" y="169.8">VB0-</text>
<text x="114.3" y="170.6">VB0-</text>
<text x="114.3" y="171.6">VB0-</text>
<text x="114.3" y="172.7">VB0-</text>
<text x="116.4" y="173.7">TST4</text>
<text x="116.4" y="176.1">TST1</text>
<text x="114.3" y="180.9">VB1+</text>
<text x="114.3" y="181.9">VB1+</text>
<text x="114.3" y="183">VB1+</text>
<text x="114.3" y="184.1">VB1+</text>
<text x="114.3" y="184.9">VB1+</text>
<text x="114.3" y="185.9">VB1+</text>
<text x="114.3" y="187">TST2</text>
<text x="114.3" y="190.9">TST3</text>
<text x="114.3" y="194.1">VB1-</text>
<text x="114.3" y="194.9">VB1-</text>
<text x="114.3" y="196">VB1-</text>
<text x="114.3" y="197">VB1-</text>
<text x="114.3" y="198.1">VB1-</text>
<text x="114.3" y="198.9">VB1-</text>
</g>
<g font-size=".8">
<text x="112.7" y="60.8" transform="rotate(90 112.7 60.8)">dummy2</text>
<text x="113.2" y="61" transform="rotate(90 113.2 61)">COM53</text>
<text x="114" y="61" transform="rotate(90 114 61)">COM51</text>
<text x="128.6" y="61.6" transform="rotate(90 128.6 61.6)">COM5</text>
<text x="129.4" y="61.6" transform="rotate(90 129.4 61.6)">COM3</text>
<text x="130.2" y="60.8" transform="rotate(90 130.2 60.8)">dummy1</text>
<text x="109.5" y="69">COM55</text>
<text x="109.5" y="69.5">COM57</text>
<text x="109.5" y="70">COM59</text>
<text x="131" y="70.8">SEG238</text>
<text x="131" y="70.3">SEG239</text>
<text x="131" y="69.5">SEG240</text>
<text x="131" y="69">COM1</text>
<text x="114.3" y="90.7">COM123</text>
<text x="114.3" y="91.2">COM125</text>
<text x="114.3" y="92">COM127</text>
<text x="114.3" y="199.7">COM128</text>
<text x="114.3" y="200.5">COM126</text>
<text x="114.3" y="201">COM124</text>
<text x="109.5" y="221.1">COM60</text>
<text x="109.5" y="221.9">COM58</text>
<text x="131" y="221.9">SEG1</text>
<text x="131" y="221.4">SEG2</text>
<text x="131" y="220.6">SEG3</text>
<text x="109.5" y="222.4">COM56</text>
<text x="113" y="226.9" transform="rotate(90 113 226.9)">dummy3</text>
<text x="113.8" y="226.9" transform="rotate(90 113.8 226.9)">COM54</text>
<text x="114.3" y="226.9" transform="rotate(90 114.3 226.9)">COM52</text>
<text x="128.3" y="226.9" transform="rotate(90 128.3 226.9)">COM8</text>
<text x="129.1" y="226.9" transform="rotate(90 129.1 226.9)">COM6</text>
<text x="129.6" y="226.9" transform="rotate(90 129.6 226.9)">COM4</text>
<text x="130.4" y="226.9" transform="rotate(90 130.4 226.9)">dummy4</text>
<text x="131" y="222.4">COM2</text>
</g>
</svg>
